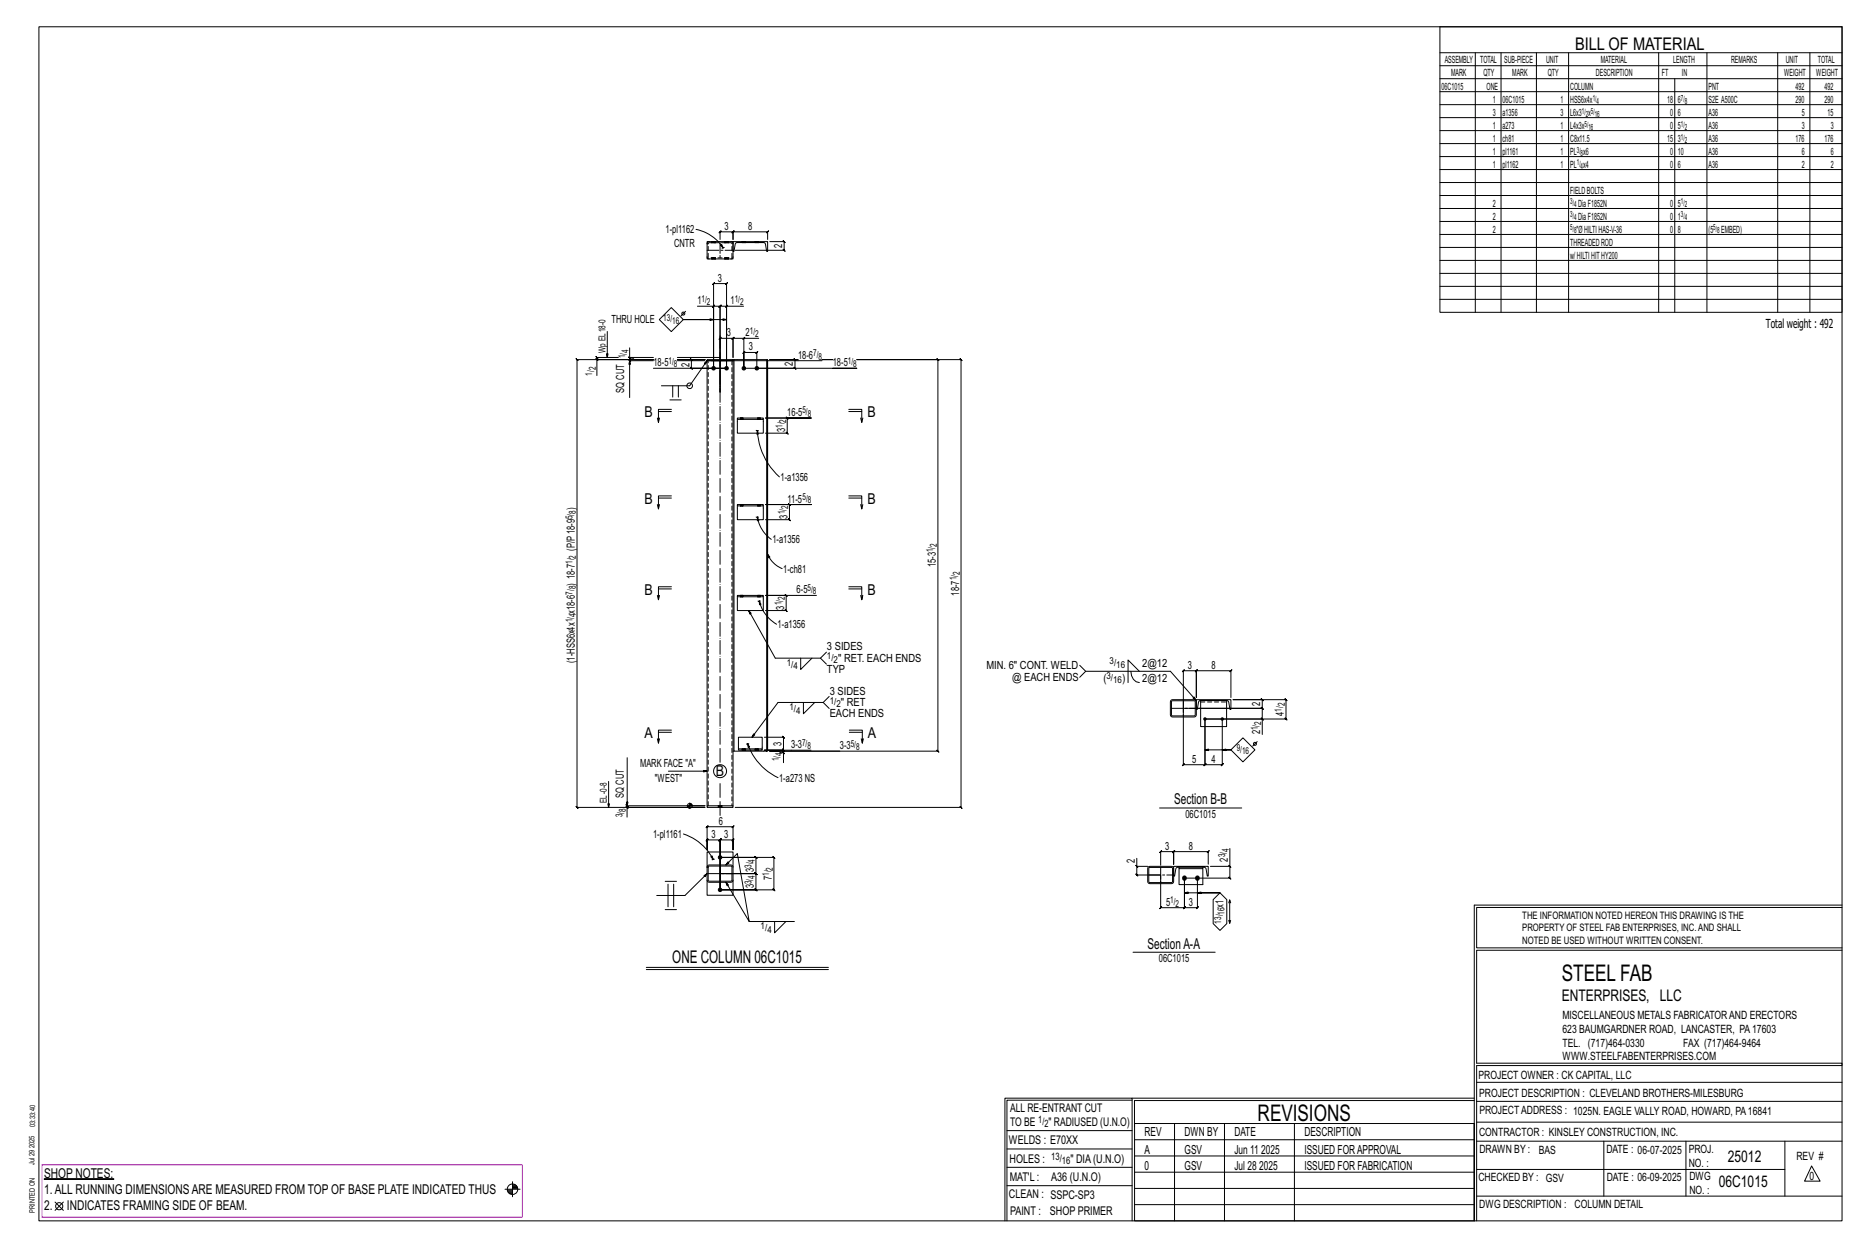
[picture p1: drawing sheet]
<svg xmlns="http://www.w3.org/2000/svg" width="914mm" height="610mm" viewBox="0 0 914 610" stroke-linecap="round" stroke-linejoin="round" font-family="sans-serif">
<g fill="#000" stroke="#000" stroke-width=".49">
<path d="M22 577h34z"/>
<circle cx="349" cy="180" r=".9"/>
<circle cx="356" cy="180" r=".9"/>
<circle cx="364" cy="180" r=".9"/>
<circle cx="370" cy="180" r=".9"/>
<circle cx="590" cy="352" r=".6"/>
<circle cx="598" cy="352" r=".6"/>
<circle cx="352" cy="419" r=".9"/>
<circle cx="352" cy="435" r=".9"/>
<circle cx="580" cy="430" r="1"/>
<circle cx="586" cy="430" r="1"/>
</g>
<g fill="none" stroke="#000" stroke-width=".49">
<path d="M19 13h883v584h-883zM705 13h197v140h-197zM705 26h197M705 32h197M705 39h197M722 26v127M735 26v127M752 26v127M768 26v127M812 26v127M820 39v114M836 26v127"/>
<path d="M870 26v127M886 26v127M705 45h197M705 51h197M705 58h197M705 64h197M705 70h197M705 77h197M705 83h197M705 89h197M705 96h197M341 112a21 21 0 0 1 13 9"/>
<path d="M346 118h13v9h-13zM348 118h.1M348 119h.1M350 118h.1M350 119h.1M352 117v-4v1l1-1h-1h7l-1 1 1-1v4v-4l-1 1 1-1h17l-1 1 1-1v4M355 118h.1M355 119h.1M357 118h.1M357 119h.1M359 118h17v5h-1v-4h-1h-14l-1 4zM363 118h.1"/>
<path d="M363 119h.1M365 118h.1M365 119h.1M370 118h.1M370 119h.1M371 118h.1M371 119h.1M377 118h7h-1l1 1v-1v4h-1l1 1v-1h-24M705 102h197M705 108h197M705 115h197M348 126h.1"/>
<path d="M348 127h.1M350 126h.1M350 127h.1M353 120l1 1zM354 121h-1M355 121h-1M355 126h.1M355 127h.1M357 126h.1M357 127h.1M705 121h197M705 127h197"/>
<path d="M705 134h197M323 156l6-6 5 6-5 6zM336 152l-3 3M341 150h8v30v-41l1-1-1 1h7h-1l1-1v1v41v-30h8M349 150l1-1zM349 150h3l1-1-1 1v42M349 156h-15h22M355 150l1-1zM356 150h-4l1-1-1 1v42M705 140h197M705 146h197M292 175l1 1z"/>
<path d="M297 162v13M303 175h-11v-1l1 1h-1v1M308 175l1 1zM308 170v5h2v1h10M308 175v1l1 1-1-1h12M308 176v19M308 175h12M320 176h-38v-1l1 1h-1v219l1 1-1-1h63h-38v5M320 176h-28v8M332 176h13M332 175h20M345 176h-13h13h-7v-1l1 1h-1v4l1 1-1-1h18h-36"/>
<path d="M347 176h55M359 176h-13h13v218M359 176h.1M364 166l1-1zM364 166h-5v-1l-1 1h1v9v-9v-1l-1 1h1h-7l1-1-1 1v26M371 166h-7v14v-8v1l1-1h-1h6v1l1-1h-1v8h19l1 1-1-1v-4h1l-1-1v1h-12h14M375 176h-16v192h17v-192h-1v192M402 176h6M324 189h14l8-13-1 2 1-2v218M328 196h5M329 189v5M332 189v5"/>
<path d="M364 180h55h-11M322 205v2M322 201h7M329 200h-7v7l1-2M361 205h13h-13zM361 205v7h13v-7M362 205h.1M364 205h.1M370 211h1M371 211v1h-1zM371 211a33 33 0 0 0 11 22M371 211h.1"/>
<path d="M371 205h.1M372 205h.1M385 205h12h-22h10v-1l1 1h-1v7v-1l1 1h-1h-10M415 200h7v7M415 201h7M421 205l1 2v-2M322 247v2M322 244h7M329 243h-7v6l1-2M361 247h13v1h-13zM361 248v6h13v-6M362 247h.1"/>
<path d="M362 248h.1M364 247h.1M364 248h.1M370 253h1M371 253v2zM371 253a17 17 0 0 0 7 11M371 253h.1M371 247h.1M371 248h.1M372 247h.1M372 248h.1M386 247h11h-22h11v-1l1 1h-1v7l1 1-1-1h-11"/>
<path d="M415 243h7v6M415 244h7M421 247l1 2v-2M376 271l1 2h-1zM376 271a13 13 0 0 0 7 7M322 291v2M322 288h7M329 287h-7v6l1-2M361 291h13v1h-13zM361 292v7h13v-7M362 291h.1M362 292h.1"/>
<path d="M364 291h.1M364 292h.1M367 299l13 23h22l3-3M371 291h.1M371 292h.1M371 294h1M372 294l1 2h-1zM372 294a18 18 0 0 0 8 11M372 294h.1M372 291h.1M372 292h.1M400 291h-25h10h-1l1 1v-1v8l-1-1 1 1h-10"/>
<path d="M415 287h7v6v-2M415 288h7M421 291l1 2M392 322v6l5-6M402 322l3 3M529 325l2 3h42l12 15M531 328l-2 3M554 328a5 5 0 0 0 4 6M558 328l-6-5v11M322 358h7M329 357h-7v7l1-3M393 344v5l6-5"/>
<path d="M403 344l3 3M406 341l-3 3h-22l-13 17M416 357h6v7l1-3M416 358h6M573 343l12-1 1 1v7l-1 1h-11l-1-1zM574 343h11v7h-11zM586 342h17v5h-1l-1-4h-14l-1 4zM587 347h31l-1-1 1 1v-5v1l-1-1h1h-14h26h-1l1 1v-1v10l-1-1 1 1h-40v22l-1 1 1-1h-11h1l-1 1v-1v-27h39l-1-1 1 1v5M588 343v12h12v-12M598 352v22h1l-1 1v-1h-8l-1 1 1-1v-22h28v7M603 341v-13l-1 1 1-1h-17l-1 1 1-1v13v-13l-1 1 1-1h-7h1l-1 1v-1v19M617 351l1 1z"/>
<path d="M307 371v23M322 361v3M327 377h19M359 368h.1M361 366h12v1h-12zM361 366v-5h12v5M366 364l1 1-1 1zM366 364a29 29 0 0 0 15 16M366 364h-1M367 364h-1M374 361h10l-1-1 1 1v6h-1l1 1v-1h-10h10h-1l1 1v-1v1M374 367h23"/>
<path d="M377 368h82h1l-1-1v1v-192h1l-1-1v1h-40h51v-1l1 1h-1v219l1 1-1-1h-110M383 368l1 1zM411 368h-34h4h1h2v5M422 361v3M590 367h13h-5M608 361l6 6-6 6-5-6zM615 363l-2 2M298 382v13M306 395l1 1zM336 394h9h-38h-1l1 1v-1v1M337 394h1M337 395h1"/>
<path d="M338 393v3M338 394h1M338 393h.1M346 394h13v1h-13zM352 394h.1M352 395h.1M353 394h.1M353 395h.1M568 395h40M335 408a25 25 0 0 1 14 12M346 404v1l1-1h-1h13l-1 1 1-1v12v-5v-1l-1 1h1h-7l1-1-1 1v24v-24l1-1-1 1h-6l1-1-1 1v5zM348 419h1v1z"/>
<path d="M352 419h27h-1l1 1v-1v16h-1l1 1v-1h-27h18l1 1-1-1v-8l1 1-1-1h-18h18l1 1-1-1v-8l1 1-1-1zM556 420v4h6M602 415v9h-10M326 431h5M327 433v11M330 433v11M346 431v7h13v-7M346 424v-7h13v14l-12 1-1-1v-7l1-1h11l1 1M346 427l-11 11h-14M347 424h11v7h-11zM349 420v1M350 420h-1"/>
<path d="M355 423l6-5 6 33-12-19M556 423l1 1zM556 424v4l1 1-1-1h12v16v1l1-1h-1h12l-1 1 1-1v-14v14l-1 1 1-1h6v1l1-1h-1v-14M562 424h12l1 1-1 7h-1h-11v-1zM562 425l12-1v7l-11 1zM575 424h16v5l-1-4-1-1h-13l-1 5zM577 424v1h12v-1M577 425v8h12v-8M580 437h17h-11M591 423v-6l1-1-1 1h-16v-1l-1 1h1v6v-6v-1l-1 1h1h-7l1-1-1 1v6M597 437l4 3v12l-4 3-3-3v-12zM602 423l1 1z"/>
<path d="M602 424v6v-1l1 1h-1h-22M326 445h5M367 451h22M379 451v5l6-5M601 442l1-2v2M602 440v12l-1-2M602 450v2M722 443v154M722 443h180M902 444h-179v20h179M316 473h90M316 474h90"/>
<path d="M555 466h40M902 465h-179v55h179v1h-179v76M554 538h-61v59M554 537h168M722 538h-167v13M723 539h179M723 530h179M493 553h61M555 550h167v47h-167zM555 558h167M575 550v47M599 550v47"/>
<path d="M634 550v47M723 549h179M723 558h179M785 558v27M825 558v27M874 558v27M251 578v8M251 580h1M493 571h61M493 562h61M555 573h167M555 566h167"/>
<path d="M723 572h151M887 570l4 8h-8zM27 588l4 4M31 588l-4 4M247 582h8M248 582h3M248 583h3M249 583h2M249 584h2M251 581h2M251 580h2M492 597v-60h62v60"/>
<path d="M493 580h61M555 589h167M555 581h167M723 585h179"/>
<circle cx="334" cy="153" r=".7"/>
<circle cx="338" cy="189" r="1.4"/>
<circle cx="352" cy="377" r="3"/>
<circle cx="614" cy="364" r=".7"/>
<circle cx="338" cy="394" r="1.2"/>
<circle cx="29" cy="590" r="1.8"/>
<circle cx="251" cy="582" r="2.6"/>
</g>
<path d="M21 570h235v26h-235z" fill="none" stroke="#f0f" stroke-width=".5"/>
<g fill="none" stroke="#000" stroke-width=".49" stroke-dasharray="2 1.4">
<path d="M347 119h-1M347 119h11v7h-11zM347 118l-1 1h1M348 118v1M348 118h1M349 118l-1 1M349 118v1M349 118l1 1zM349 119h.1M350 118v1M350 118h.1M350 119h.1"/>
<path d="M350 119v-1M355 118v1M355 118h.1M356 118v1zM356 118l-1 1M356 119h-1M356 118v1M356 118h1M357 119h-1M357 119v-1M359 119l-1-1M363 118h.1"/>
<path d="M363 118v1M363 119h.1M364 119v-1M364 118v1zM364 119l1-1M364 118h.1M365 119v-1M365 119h.1M370 118h.1M370 118v1M370 119h.1M370 119v-1"/>
<path d="M370 118v1zM370 119l1-1M370 118h1M371 119v-1M371 119h.1M346 126l1 1M348 126h1M348 126v1M349 127h-1M349 127v-1M349 126v1zM349 127l1-1"/>
<path d="M349 126h1M350 127v-1M350 127h.1M355 126h.1M355 126v1M355 127h.1M355 127v-1M355 126l1 1zM356 127v-1M356 126h.1M356 127l1-1M357 127v-1"/>
<path d="M357 127h-1M358 127l1-1M358 176v218M362 205h1M362 205h.1M363 205h-1M363 205h.1M363 205h1M364 205h.1M371 205h.1M371 205h1zM372 205h.1"/>
<path d="M362 247h1M362 247v1M363 248h-1M363 248v-1M363 247v1zM363 247h.1M363 248l1-1M364 248v-1M364 248h.1M371 247h.1M371 247v1M371 248h.1"/>
<path d="M371 248v-1M371 247l1 1zM372 248v-1M372 247h.1M372 248h.1M362 291h1M362 291v1M363 292h-1M363 292v-1M363 291v1zM363 291h.1M363 292l1-1"/>
<path d="M364 292v-1M364 292h.1M371 291h.1M371 291v1M371 292h.1M371 292v-1M371 291l1 1zM372 292v-1M372 291h.1M372 292h.1M588 343h12M363 367v-1"/>
<path d="M364 367v-1M364 367l1-1M364 366v1l1-1M365 366v1zM365 367h.1M370 367v-1M371 367v-1M371 366l-1 1 1-1M371 366v1zM371 367h.1M347 394v-218M352 394h.1"/>
<path d="M352 394v1M352 395h.1M352 395v-1M352 394v1zM352 395l1-1M352 394h1M353 395v-1M353 395h.1M346 424h1z"/>
</g>
<path d="M352 373v-209M352 399v-17" fill="none" stroke="#000" stroke-width=".49" stroke-dasharray="6.8 1 0 1"/>
<path d="M352 118v9M346 122h13M573 347h12M579 343v7M347 427h12M562 428h12M568 424v8" fill="none" stroke="#000" stroke-width=".49" stroke-dasharray="5.8 1 1 1"/>
<g font-size="11.2">
<text x="764" y="480">STEEL FAB</text>
<text x="616" y="548">REVISIONS</text>
</g>
<g font-size="8.6">
<text x="771" y="24">BILL OF MATERIAL</text>
<text x="329" y="471">ONE COLUMN 06C1015</text>
</g>
<g font-size="7.9">
<text x="765" y="490">ENTERPRISES, LLC</text>
<text x="846" y="569">25012</text>
<text x="841" y="581">06C1015</text>
</g>
<g font-size="7.3">
<text x="315" y="204">B</text>
<text x="425" y="204">B</text>
<text x="315" y="247">B</text>
<text x="425" y="247">B</text>
<text x="315" y="291">B</text>
<text x="425" y="291">B</text>
<text x="315" y="361">A</text>
<text x="425" y="361">A</text>
<text x="350" y="380">B</text>
<text x="575" y="394">Section B-B</text>
<text x="562" y="464">SectionA-A</text>
</g>
<g font-size="6.6">
<text x="22" y="576">SHOP NOTES:</text>
<text x="22" y="584">1.ALL RUNNING DIMENSIONSARE MEASURED FROM TOP OF BASE PLATE INDICATED THUS</text>
<text x="22" y="592">2.</text>
<text x="33" y="592">INDICATES FRAMING SIDE OF BEAM.</text>
</g>
<g font-size="6.1">
<text x="864" y="161">Total weight : 492</text>
<text x="560" y="556">REV</text>
<text x="580" y="556">DWN BY</text>
<text x="604" y="556">DATE</text>
<text x="639" y="556">DESCRIPTION</text>
<text x="560" y="564">A</text>
<text x="580" y="564">GSV</text>
<text x="604" y="564">Jun 11</text>
<text x="617" y="564">2025</text>
<text x="639" y="564">ISSUED FORAPPROVAL</text>
<text x="560" y="572">0</text>
<text x="580" y="572">GSV</text>
<text x="604" y="572">Jul 28</text>
<text x="616" y="572">2025</text>
<text x="639" y="572">ISSUED FOR FABRICATION</text>
</g>
<g font-size="5.9">
<text x="494" y="560">WELDS : E70XX</text>
<text x="494" y="569">HOLES :</text>
<text x="524" y="569">&quot; DIA(U.N.O)</text>
<text x="494" y="578">MAT'L :</text>
<text x="515" y="578">A36 (U.N.O)</text>
<text x="494" y="586">CLEAN : SSPC-SP3</text>
<text x="495" y="595">PAINT :</text>
<text x="514" y="595">SHOP PRIMER</text>
</g>
<g font-size="5.8">
<text x="494" y="544">ALL RE-ENTRANT CUT</text>
<text x="494" y="551">TO BE</text>
<text x="513" y="551">&quot; RADIUSED (U.N.O)</text>
</g>
<g font-size="5.6">
<text x="765" y="499">MISCELLANEOUS METALS FABRICATORAND ERECTORS</text>
<text x="765" y="505">623 BAUMGARDNER ROAD, LANCASTER, PA17603</text>
<text x="765" y="512">TEL. (717)464-0330</text>
<text x="824" y="512">FAX (717)464-9464</text>
<text x="765" y="519">WWW.STEELFABENTERPRISES.COM</text>
<text x="724" y="528">PROJECT OWNER : CK CAPITAL, LLC</text>
<text x="724" y="537">PROJECT DESCRIPTION : CLEVELAND BROTHERS-MILESBURG</text>
<text x="724" y="545">PROJECTADDRESS : 1025N. EAGLE VALLY ROAD, HOWARD, PA16841</text>
<text x="724" y="556">CONTRACTOR : KINSLEY CONSTRUCTION, INC.</text>
<text x="724" y="564">DRAWN BY :</text>
<text x="753" y="564">BAS</text>
<text x="786" y="564">DATE : 06-07-2025</text>
<text x="827" y="564">PROJ.</text>
<text x="879" y="568">REV #</text>
<text x="827" y="571">NO. :</text>
<text x="724" y="578">CHECKED BY : GSV</text>
<text x="787" y="578">DATE : 06-09-2025</text>
<text x="827" y="578">DWG</text>
<text x="886" y="578">0</text>
<text x="827" y="584">NO. :</text>
<text x="724" y="591">DWG DESCRIPTION : COLUMN DETAIL</text>
</g>
<g font-size="5.5">
<text x="355" y="112">3</text>
<text x="366" y="112">8</text>
<text x="326" y="114">1-pl1162</text>
<text x="330" y="121">CNTR</text>
<text x="383" y="121" transform="rotate(-90 383 121)">2</text>
<text x="351" y="138">3</text>
<text x="341" y="149">1</text>
<text x="358" y="149">1</text>
<text x="299" y="158">THRU HOLE</text>
<text x="356" y="165">3</text>
<text x="365" y="165">2</text>
<text x="367" y="171">3</text>
<text x="320" y="179">18-5</text>
<text x="337" y="179" transform="rotate(-90 337 179)">2</text>
<text x="388" y="179" transform="rotate(-90 388 179)">2</text>
<text x="391" y="175">18-6</text>
<text x="408" y="179">18-5</text>
<text x="306" y="192" transform="rotate(-90 306 192)">SQ CUT</text>
<text x="385" y="204">16-5</text>
<text x="384" y="211" transform="rotate(-90 384 211)">3</text>
<text x="382" y="235">1-a1356</text>
<text x="386" y="246">11-5</text>
<text x="281" y="250" transform="rotate(-90 281 250)">)</text>
<text x="385" y="254" transform="rotate(-90 385 254)">3</text>
<text x="281" y="270" transform="rotate(-90 281 270)">(P/P18-9</text>
<text x="378" y="266">1-a1356</text>
<text x="383" y="280">1-ch81</text>
<text x="458" y="278" transform="rotate(-90 458 278)">15-3</text>
<text x="281" y="287" transform="rotate(-90 281 287)">) 18-7</text>
<text x="390" y="290">6-5</text>
<text x="469" y="291" transform="rotate(-90 469 291)">18-7</text>
<text x="384" y="298" transform="rotate(-90 384 298)">3</text>
<text x="281" y="300" transform="rotate(-90 281 300)">x18-6</text>
<text x="381" y="307">1-a1356</text>
<text x="405" y="318">3 SIDES</text>
<text x="410" y="324">&quot; RET. EACH ENDS</text>
<text x="281" y="324" transform="rotate(-90 281 324)">(1-HSS6x4x</text>
<text x="405" y="329">TYP</text>
<text x="483" y="327">MIN. 6&quot; CONT. WELD</text>
<text x="559" y="326">2@12</text>
<text x="581" y="327">3</text>
<text x="593" y="327">8</text>
<text x="495" y="333">@ EACH ENDS</text>
<text x="540" y="334">(</text>
<text x="549" y="334">)</text>
<text x="559" y="334">2@12</text>
<text x="406" y="340">3 SIDES</text>
<text x="412" y="345">&quot; RET</text>
<text x="617" y="345" transform="rotate(-90 617 345)">2</text>
<text x="406" y="351">EACH ENDS</text>
<text x="629" y="350" transform="rotate(-90 629 350)">4</text>
<text x="617" y="359" transform="rotate(-90 617 359)">2</text>
<text x="383" y="365" transform="rotate(-90 383 365)">3</text>
<text x="387" y="366">3-3</text>
<text x="411" y="367">3-3</text>
<text x="313" y="375">MARK FACE &quot;A&quot;</text>
<text x="584" y="373">5</text>
<text x="593" y="373">4</text>
<text x="321" y="383">&quot;WEST&quot;</text>
<text x="381" y="382">1-a273 NS</text>
<text x="305" y="390" transform="rotate(-90 305 390)">SQ CUT</text>
<text x="580" y="400">06C1015</text>
<text x="352" y="403">6</text>
<text x="320" y="410">1-pl1161</text>
<text x="348" y="410">3</text>
<text x="354" y="410">3</text>
<text x="570" y="416">3</text>
<text x="582" y="416">8</text>
<text x="555" y="422" transform="rotate(-90 555 422)">2</text>
<text x="601" y="422" transform="rotate(-90 601 422)">2</text>
<text x="369" y="427" transform="rotate(-90 369 427)">3</text>
<text x="378" y="431" transform="rotate(-90 378 431)">7</text>
<text x="369" y="435" transform="rotate(-90 369 435)">3</text>
<text x="571" y="443">5</text>
<text x="582" y="443">3</text>
<text x="599" y="444" transform="rotate(-90 599 444)">x1</text>
<text x="567" y="471">06C1015</text>
</g>
<g font-size="5">
<text x="745" y="450">THE INFORMATION NOTED HEREON THIS DRAWING IS THE</text>
<text x="745" y="456">PROPERTY OF STEEL FAB ENTERPRISES, INC.AND SHALL</text>
<text x="745" y="462">NOTED BE USED WITHOUT WRITTEN CONSENT.</text>
<text x="508" y="550">1/</text>
<text x="511" y="551">2</text>
<text x="515" y="568">13/</text>
<text x="520" y="570">16</text>
</g>
<g font-size="4.9">
<text x="707" y="31">ASSEMBLY</text>
<text x="725" y="31">TOTAL</text>
<text x="736" y="31">SUB-PIECE</text>
<text x="757" y="31">UNIT</text>
<text x="784" y="31">MATERIAL</text>
<text x="819" y="31">LENGTH</text>
<text x="847" y="31">REMARKS</text>
<text x="874" y="31">UNIT</text>
<text x="890" y="31">TOTAL</text>
<text x="710" y="37">MARK</text>
<text x="726" y="37">QTY</text>
<text x="740" y="37">MARK</text>
<text x="758" y="37">QTY</text>
<text x="781" y="37">DESCRIPTION</text>
<text x="814" y="37">FT</text>
<text x="823" y="37">IN</text>
<text x="873" y="37">WEIGHT</text>
<text x="889" y="37">WEIGHT</text>
<text x="706" y="44">06C1015</text>
<text x="728" y="44">ONE</text>
<text x="769" y="44">COLUMN</text>
<text x="836" y="44">PNT</text>
<text x="879" y="44">492</text>
<text x="893" y="44">492</text>
<text x="731" y="50">1</text>
<text x="736" y="50">06C1015</text>
<text x="764" y="50">1</text>
<text x="769" y="50">HSS6x4x</text>
<text x="816" y="50">18</text>
<text x="821" y="50">6</text>
<text x="836" y="50">S2E A500C</text>
<text x="879" y="50">290</text>
<text x="893" y="50">290</text>
<text x="731" y="57">3</text>
<text x="736" y="57">a1356</text>
<text x="764" y="57">3</text>
<text x="769" y="57">L6x3 x</text>
<text x="818" y="57">0</text>
<text x="821" y="57">6</text>
<text x="836" y="57">A36</text>
<text x="882" y="57">5</text>
<text x="895" y="57">15</text>
<text x="731" y="63">1</text>
<text x="736" y="63">a273</text>
<text x="764" y="63">1</text>
<text x="769" y="63">L4x3x</text>
<text x="818" y="63">0</text>
<text x="821" y="63">5</text>
<text x="836" y="63">A36</text>
<text x="882" y="63">3</text>
<text x="896" y="63">3</text>
<text x="731" y="69">1</text>
<text x="736" y="69">ch81</text>
<text x="764" y="69">1</text>
<text x="769" y="69">C8x11.5</text>
<text x="816" y="69">15</text>
<text x="821" y="69">3</text>
<text x="836" y="69">A36</text>
<text x="879" y="69">176</text>
<text x="893" y="69">176</text>
<text x="731" y="76">1</text>
<text x="736" y="76">pl1161</text>
<text x="764" y="76">1</text>
<text x="769" y="76">PL x6</text>
<text x="818" y="76">0</text>
<text x="821" y="76">10</text>
<text x="836" y="76">A36</text>
<text x="882" y="76">6</text>
<text x="896" y="76">6</text>
<text x="731" y="82">1</text>
<text x="736" y="82">pl1162</text>
<text x="764" y="82">1</text>
<text x="769" y="82">PL x4</text>
<text x="818" y="82">0</text>
<text x="821" y="82">6</text>
<text x="836" y="82">A36</text>
<text x="882" y="82">2</text>
<text x="896" y="82">2</text>
<text x="769" y="95">FIELDBOLTS</text>
<text x="731" y="101">2</text>
<text x="772" y="101">DiaF1852N</text>
<text x="818" y="101">0</text>
<text x="821" y="101">5</text>
<text x="731" y="107">2</text>
<text x="772" y="107">DiaF1852N</text>
<text x="818" y="107">0</text>
<text x="821" y="107">1</text>
<text x="731" y="114">2</text>
<text x="772" y="114">&quot;ØHILTIHAS-V-36</text>
<text x="818" y="114">0</text>
<text x="821" y="114">8</text>
<text x="836" y="114">(5</text>
<text x="843" y="114">EMBED)</text>
<text x="769" y="120">THREADEDROD</text>
<text x="769" y="127">w/HILTIHITHY200</text>
</g>
<g font-size="4.7">
<text x="343" y="148">1/</text>
<text x="346" y="149">2</text>
<text x="360" y="148">1/</text>
<text x="362" y="149">2</text>
<text x="325" y="157">13/</text>
<text x="329" y="159">16</text>
<text x="367" y="163">1/</text>
<text x="370" y="165">2</text>
<text x="296" y="173" transform="rotate(-90 296 173)">Wp EL18-0</text>
<text x="308" y="173" transform="rotate(-90 308 173)">4</text>
<text x="306" y="175" transform="rotate(-90 306 175)">1/</text>
<text x="327" y="178">1/</text>
<text x="330" y="180">8</text>
<text x="398" y="174">7/</text>
<text x="401" y="176">8</text>
<text x="415" y="178">1/</text>
<text x="418" y="180">8</text>
<text x="290" y="184" transform="rotate(-90 290 184)">1/</text>
<text x="292" y="181" transform="rotate(-90 292 181)">2</text>
<text x="393" y="202">5/</text>
<text x="395" y="204">8</text>
<text x="383" y="209" transform="rotate(-90 383 209)">1/</text>
<text x="385" y="207" transform="rotate(-90 385 207)">2</text>
<text x="393" y="245">5/</text>
<text x="282" y="251" transform="rotate(-90 282 251)">8</text>
<text x="384" y="252" transform="rotate(-90 384 252)">1/</text>
<text x="386" y="249" transform="rotate(-90 386 249)">2</text>
<text x="396" y="246">8</text>
<text x="280" y="254" transform="rotate(-90 280 254)">5/</text>
<text x="459" y="268" transform="rotate(-90 459 268)">2</text>
<text x="280" y="276" transform="rotate(-90 280 276)">1/</text>
<text x="282" y="273" transform="rotate(-90 282 273)">2</text>
<text x="457" y="270" transform="rotate(-90 457 270)">1/</text>
<text x="470" y="281" transform="rotate(-90 470 281)">2</text>
<text x="468" y="284" transform="rotate(-90 468 284)">1/</text>
<text x="280" y="291" transform="rotate(-90 280 291)">7/</text>
<text x="282" y="288" transform="rotate(-90 282 288)">8</text>
<text x="384" y="294" transform="rotate(-90 384 294)">2</text>
<text x="395" y="289">5/</text>
<text x="398" y="291">8</text>
<text x="383" y="296" transform="rotate(-90 383 296)">1/</text>
<text x="280" y="305" transform="rotate(-90 280 305)">1/</text>
<text x="282" y="302" transform="rotate(-90 282 302)">4</text>
<text x="405" y="323">1/</text>
<text x="385" y="326">1/</text>
<text x="388" y="328">4</text>
<text x="408" y="324">2</text>
<text x="543" y="325">3/</text>
<text x="546" y="327">16</text>
<text x="542" y="332">3/</text>
<text x="545" y="334">16</text>
<text x="386" y="348">1/</text>
<text x="406" y="344">1/</text>
<text x="409" y="346">2</text>
<text x="629" y="346" transform="rotate(-90 629 346)">2</text>
<text x="390" y="349">4</text>
<text x="627" y="348" transform="rotate(-90 627 348)">1/</text>
<text x="616" y="357" transform="rotate(-90 616 357)">1/</text>
<text x="617" y="355" transform="rotate(-90 617 355)">2</text>
<text x="393" y="365">7/</text>
<text x="416" y="365">5/</text>
<text x="383" y="370" transform="rotate(-90 383 370)">4</text>
<text x="395" y="366">8</text>
<text x="419" y="367">8</text>
<text x="605" y="367">9/</text>
<text x="608" y="369">16</text>
<text x="381" y="372" transform="rotate(-90 381 372)">1/</text>
<text x="297" y="393" transform="rotate(-90 297 393)">EL-0-8</text>
<text x="305" y="400" transform="rotate(-90 305 400)">3/</text>
<text x="306" y="397" transform="rotate(-90 306 397)">8</text>
<text x="600" y="419" transform="rotate(-90 600 419)">3/</text>
<text x="601" y="417" transform="rotate(-90 601 417)">4</text>
<text x="368" y="425" transform="rotate(-90 368 425)">3/</text>
<text x="369" y="422" transform="rotate(-90 369 422)">4</text>
<text x="378" y="426" transform="rotate(-90 378 426)">2</text>
<text x="369" y="430" transform="rotate(-90 369 430)">4</text>
<text x="377" y="429" transform="rotate(-90 377 429)">1/</text>
<text x="368" y="433" transform="rotate(-90 368 433)">3/</text>
<text x="573" y="442">1/</text>
<text x="575" y="444">2</text>
<text x="599" y="448" transform="rotate(-90 599 448)">16</text>
<text x="372" y="455">1/</text>
<text x="598" y="452" transform="rotate(-90 598 452)">13/</text>
<text x="376" y="456">4</text>
</g>
<g font-size="4.2">
<text x="780" y="49">1/</text>
<text x="781" y="51">4</text>
<text x="823" y="49">7/</text>
<text x="825" y="51">8</text>
<text x="774" y="56">1/ 5/</text>
<text x="776" y="57">2</text>
<text x="781" y="57">16</text>
<text x="776" y="62">5/</text>
<text x="778" y="63">16</text>
<text x="823" y="62">1/</text>
<text x="825" y="63">2</text>
<text x="823" y="68">1/</text>
<text x="825" y="70">2</text>
<text x="772" y="75">3/</text>
<text x="774" y="76">8</text>
<text x="772" y="81">1/</text>
<text x="774" y="82">4</text>
<text x="769" y="100">3/</text>
<text x="770" y="101">4</text>
<text x="823" y="100">1/</text>
<text x="825" y="101">2</text>
<text x="769" y="106">3/</text>
<text x="770" y="108">4</text>
<text x="823" y="106">3/</text>
<text x="825" y="108">4</text>
<text x="769" y="113">5/</text>
<text x="839" y="113">5/</text>
<text x="770" y="114">8</text>
<text x="841" y="114">8</text>
</g>
<g font-size="3.7">
<text x="17" y="551" transform="rotate(-90 17 551)">03:33:40</text>
<text x="17" y="562" transform="rotate(-90 17 562)">2025</text>
<text x="17" y="570" transform="rotate(-90 17 570)">Jul 29</text>
<text x="17" y="593" transform="rotate(-90 17 593)">PRINTED ON</text>
</g>
</svg>
